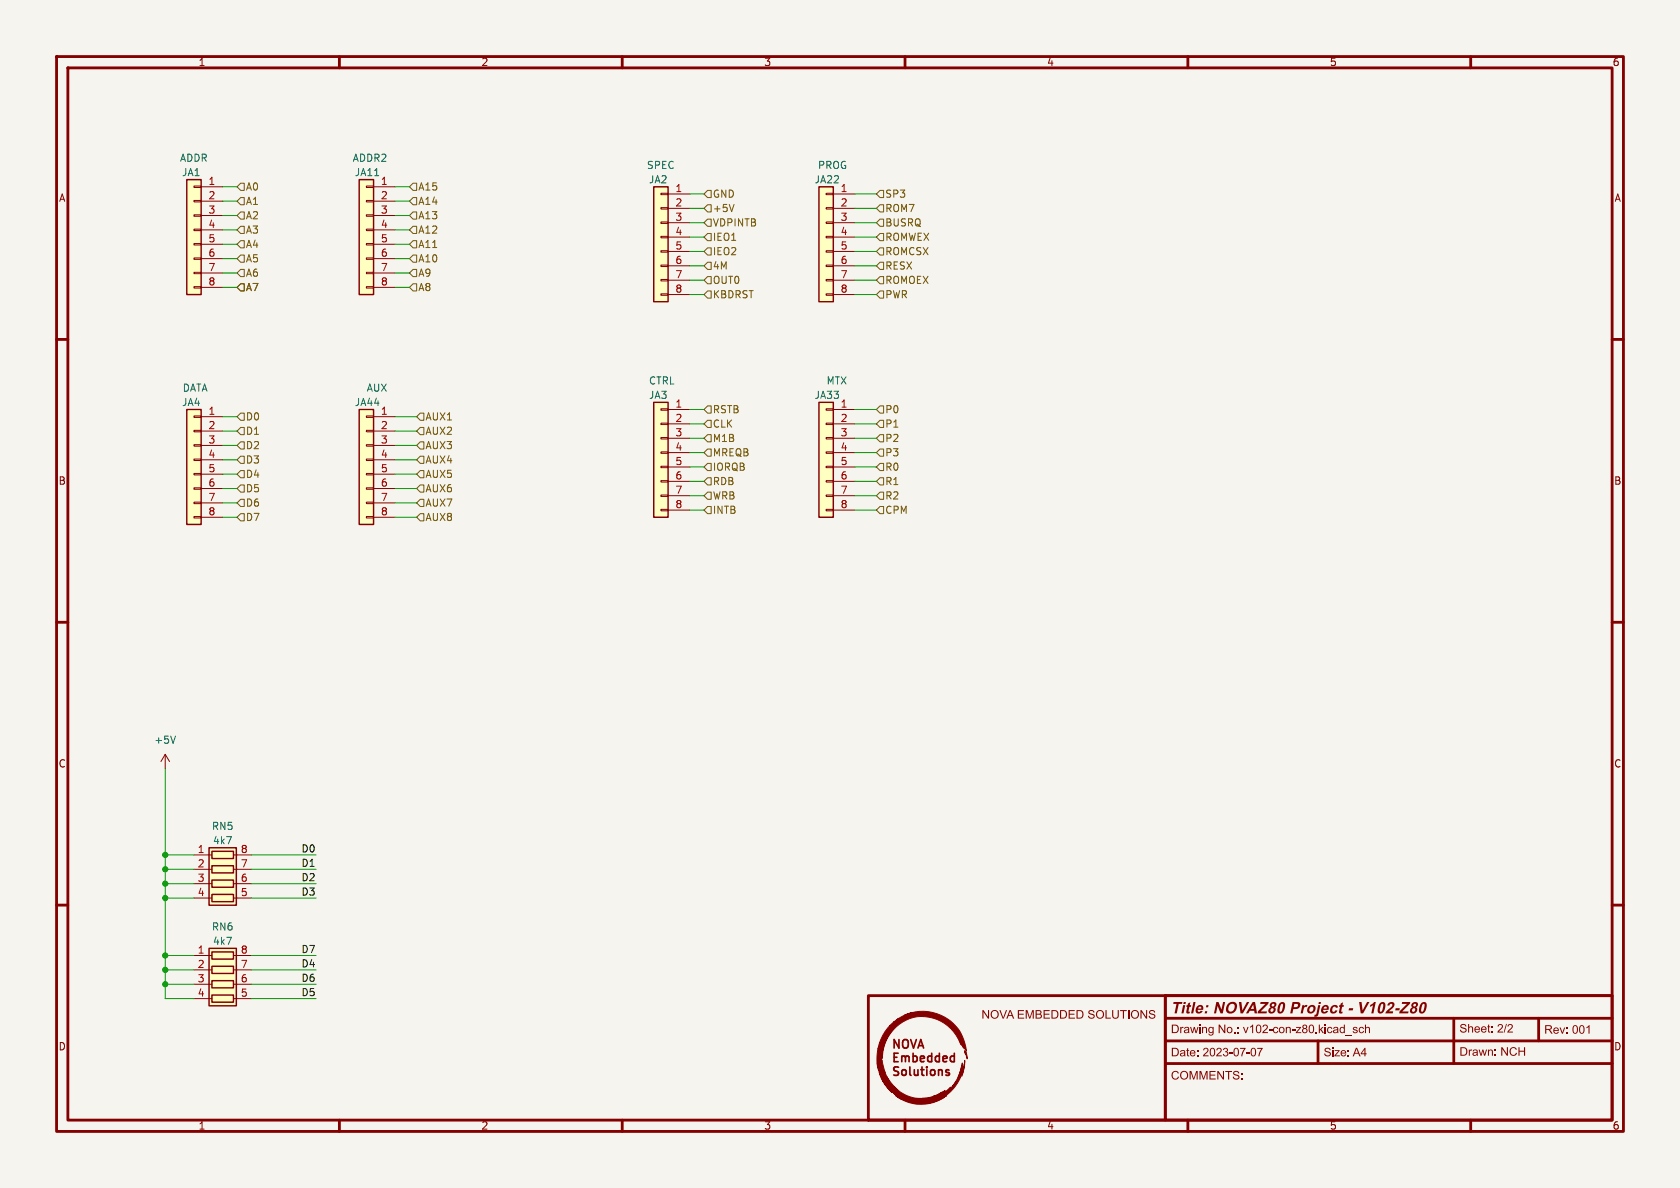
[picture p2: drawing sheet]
<svg xmlns="http://www.w3.org/2000/svg" width="297mm" height="210mm" viewBox="0 0 297 210" stroke-linecap="round" stroke-linejoin="round" font-family="sans-serif">
<path d="M0 0h297v210h-297z" fill="#f5f4ef" stroke="#f5f4ef" stroke-width=".18"/>
<g fill="none" stroke="#840000" stroke-width=".5">
<path d="M10 10h277v190h-277zM12 12h273v186h-273zM60 10v2M110 10v2M160 10v2M210 10v2M260 10v2M10 60h2M285 60h2M10 110h2M285 110h2M10 160h2"/>
<path d="M206 176h79v22h-79zM285 160h2M60 198v2M110 198v2M160 198v2M210 198v2M260 198v2"/>
</g>
<path d="M285.7 184.3a.66 .66 0 0 1 .7 .6 .66 .66 0 0 1-.7 .7z" fill="none" stroke="#840000" stroke-width=".18"/>
<g fill="#840000">
<path d="M207.2 185.2h.5a.75 .75 0 0 1 .7 .8 .75 .75 0 0 1-.7 .7h-.5v-.1h.5a.58 .58 0 0 0 .5-.6 .58 .58 0 0 0-.5-.6h-.3v1.2h-.2z"/>
<path d="M208.7 185.7h.2a.47 .47 0 0 1 .5 0 .47 .47 0 0 1 .1 .6l.1 .4h-.2v-.1l-.5 .1-.3-.1v-.2l.3 .2h.3l.2-.4-.8 .2a.57 .57 0 0 1 .8-.4 .28 .28 0 0 0-.3-.2 .28 .28 0 0 0-.3 .2h-.2z"/>
<path d="M209.9 185.4l.1-.1v.3h.2v.2h-.2v.6l.3 .3-.4-.1v-.8h-.2z"/>
<path d="M210.5 185.8a.51 .51 0 0 1 .6-.1 .51 .51 0 0 1 .2 .5h-.8a.32 .32 0 0 0 .3 .4 .32 .32 0 0 0 .4-.2h.1a.52 .52 0 0 1-.6 .3 .52 .52 0 0 1-.3-.6h.8l-.2-.3a.31 .31 0 0 0-.5 .3h-.1z"/>
<path d="M211.6 185.6h.2v.3h-.2z"/>
<path d="M211.6 186.5h.2v.2h-.2z"/>
<path d="M212.8 185.3a.48 .48 0 0 1 .8 .1 .48 .48 0 0 1-.2 .7l-.5 .5h.8v.1h-1l.2-.4a.77 .77 0 0 0 .5-.8 .3 .3 0 0 0-.3-.1 .3 .3 0 0 0-.2 .3h-.2z"/>
<path d="M214.1 185.3l.2-.1a.83 .83 0 0 1 .6 .8 .83 .83 0 0 1-.6 .8 .6 .6 0 0 1-.4-.8h.1a.37 .37 0 0 0 .1 .4 .37 .37 0 0 0 .4 .1l.1-.2a.78 .78 0 0 0-.2-.9 .4 .4 0 0 0-.4 .6h-.1v-.2z"/>
<path d="M215.2 185.3a.48 .48 0 0 1 .7 .1 .48 .48 0 0 1-.2 .7l-.4 .5h.7v.1h-1l.2-.4a.77 .77 0 0 0 .6-.8 .3 .3 0 0 0-.4-.1 .3 .3 0 0 0-.2 .3h-.2z"/>
<path d="M216.4 185.3a.4 .4 0 0 1 .6 0 .4 .4 0 0 1-.1 .6 .47 .47 0 0 1 0 .8 .47 .47 0 0 1-.7-.4h.2a.3 .3 0 0 0 .3 .3 .3 .3 0 0 0 .3-.4 .3 .3 0 0 0-.4-.2v-.1a.26 .26 0 0 0 .3-.3 .26 .26 0 0 0-.2-.3 .26 .26 0 0 0-.3 .3h-.2z"/>
<path d="M217.3 186.1h.6v.2h-.6z"/>
<path d="M218.3 185.3l.2-.1a.83 .83 0 0 1 .5 .8 .83 .83 0 0 1-.5 .8 .6 .6 0 0 1-.4-.8h.1a.37 .37 0 0 0 .1 .4 .37 .37 0 0 0 .4 .1l.1-.2a.78 .78 0 0 0-.2-.9 .4 .4 0 0 0-.4 .6h-.1v-.2z"/>
<path d="M219.2 185.2h1l-.4 .9-.2 .6h-.2l.1-.4 .5-.9h-.8z"/>
<path d="M220.4 186.1h.5v.2h-.5z"/>
<path d="M221.3 185.3l.3-.1a.83 .83 0 0 1 .5 .8 .83 .83 0 0 1-.5 .8 .6 .6 0 0 1-.5-.8h.2a.37 .37 0 0 0 0 .4 .37 .37 0 0 0 .4 .1l.1-.2a.78 .78 0 0 0-.2-.9 .4 .4 0 0 0-.3 .6h-.2v-.2z"/>
<path d="M222.3 185.2h.9l-.4 .9-.1 .6h-.2v-.4l.5-.9h-.7z"/>
<path d="M234.3 185.3l.3-.1 .4 .1 .2 .3-.1 .1a.32 .32 0 0 0-.4-.4 .32 .32 0 0 0-.3 .5h.1a.57 .57 0 0 1 .8 .7 .64 .64 0 0 1-.7 .2 .64 .64 0 0 1-.5-.5h.2a.39 .39 0 0 0 .4 .4 .39 .39 0 0 0 .4-.4l-.3-.1a.49 .49 0 0 1-.5-.2 .49 .49 0 0 1 0-.6z"/>
<path d="M235.5 185.2h.2v.2h-.2z"/>
<path d="M235.5 185.6h.2v1.1h-.2z"/>
<path d="M235.9 185.6h.9l-.7 1h.8v.1h-1l.7-.9h-.7z"/>
<path d="M237.1 185.8a.51 .51 0 0 1 .6-.1 .51 .51 0 0 1 .3 .5h-.8a.32 .32 0 0 0 .2 .4 .32 .32 0 0 0 .4-.2h.2a.52 .52 0 0 1-.7 .3 .52 .52 0 0 1-.3-.6h.8l-.2-.3a.31 .31 0 0 0-.4 .3h-.2z"/>
<path d="M238.3 185.6h.2v.3h-.2z"/>
<path d="M238.3 186.5h.2v.2h-.2z"/>
<path d="M239.7 185.2h.2l.6 1.5h-.2l-.2-.4h-.6l-.2 .4h-.2l.3-.6h.7l-.3-.7-.2 .7h-.2z"/>
<path d="M241.2 185.2h.2v1h.2v.2h-.2v.3h-.2v-.3h-.6v-.2h.6v-.7l-.5 .7h-.1z"/>
</g>
<g fill="none" stroke="#840000" stroke-width=".3">
<path d="M158.1 186.9h.5M158.8 186.2h-.7v1.5h.7M158.9 188.7l-.6-.1-.2 .1v.5l.6 .3 .2 .3-.3 .3-.6-.1M158.9 183.8v1.5l-.8-1.5v1.5M159.4 186.7v1M159.4 186.8l.5-.1 .2 .2M159.6 189.2l.3-.1 .3 .3v.4l-.3 .3-.3-.1-.2-.2v-.4zM159.6 184a.5 .5 0 0 1 .6-.2 .5 .5 0 0 1 .4 .5v.5a.5 .5 0 0 1-.5 .5 .5 .5 0 0 1-.5-.5zM160.1 186.9l.2-.2 .3 .1 .1 .9M160.1 186.9v.8M160.9 188.6v1.3l.2 .2M161 183.8l.5 1.5 .5-1.5"/>
<path d="M161.4 186.8l.5-.1 .2 .3v.4l-.1 .2h-.6M161.4 186.2v1.5M161.6 189.1l.1 .9 .4 .1 .2-.1M162.3 185.3l.5-1.5 .5 1.5M162.3 189.1v1M162.4 184.8h.7M162.7 187.2l.7-.2v-.2l-.5-.1-.2 .2 .1 .7h.6M162.8 189.1h.6M163 188.6v1.3l.4 .2M163.9 188.6v.1M163.9 189.1v1M164.6 189.2l.4-.1 .3 .3v.4l-.3 .3-.4-.1-.1-.2v-.4z"/>
<path d="M164.7 186.8l-.4-.1-.3 .3v.4l.1 .2h.6M164.7 186.2v1.5M165.9 189.2l.2-.1 .4 .1 .1 .9M165.9 189.1v1M166.1 186.8l-.5-.1-.2 .3v.4l.1 .2h.6M166.1 186.2v1.5M166.7 187.2l.7-.2v-.2l-.5-.1-.2 .2 .1 .7h.6M167.8 189.2l-.4-.1-.2 .2 .1 .2 .5 .2v.3h-.6M168.7 186.8l-.4-.1-.3 .3v.4l.1 .2h.6M168.7 186.2v1.5"/>
</g>
<path d="M153.5 176h52.5v22h-52.5zM206 188h79M206 180h79M206 184h79M233 184v4M257 180v8M272 180v4" fill="none" stroke="#840000" stroke-width=".5"/>
<g fill="#840000">
<path d="M258.2 185.1h.5a.75 .75 0 0 1 .7 .8 .75 .75 0 0 1-.7 .7h-.5v-.1h.5a.58 .58 0 0 0 .5-.6 .58 .58 0 0 0-.5-.6h-.3v1.2h-.2z"/>
<path d="M259.7 185.5h.1v.2l.2-.2h.2v.2a.24 .24 0 0 0-.3 .1 .24 .24 0 0 0-.1 .3v.5h-.1z"/>
<path d="M260.5 185.6h.1a.47 .47 0 0 1 .6 0 .47 .47 0 0 1 0 .6l.1 .4h-.2v-.1l-.5 .1-.3-.1v-.2l.3 .2h.3l.2-.4-.8 .2a.57 .57 0 0 1 .8-.4 .28 .28 0 0 0-.3-.2 .28 .28 0 0 0-.3 .2h-.2z"/>
<path d="M261.4 185.5h.2l.2 .9 .3-.9h.1l.3 .9 .2-.9h.2l-.3 1.1h-.2l-.3-.8-.2 .8h-.2z"/>
<path d="M263 185.5h.2v.2l.2-.2a.37 .37 0 0 1 .4 .1 .37 .37 0 0 1 .1 .4v.6h-.2v-.6a.27 .27 0 0 0-.3-.3 .27 .27 0 0 0-.2 .3v.6h-.2z"/>
<path d="M264.3 185.5h.2v.2h-.2z"/>
<path d="M264.3 186.4h.2v.2h-.2z"/>
<path d="M265.4 185.1h.2l.8 1.2v-1.2h.2v1.5h-.2l-.8-1.2v1.2h-.2z"/>
<path d="M267.1 185.3l.1-.1a.64 .64 0 0 1 1 .3l-.2 .1a.51 .51 0 0 0-.8-.2 .51 .51 0 0 0-.1 .7 .46 .46 0 0 0 .4 .4 .46 .46 0 0 0 .5-.4l.2 .1a.72 .72 0 0 1-1 .3 .72 .72 0 0 1-.2-1z"/>
<path d="M268.4 185.1h.2v.6h.8v-.6h.2v1.5h-.2v-.7h-.8v.7h-.2z"/>
</g>
<g fill="#840000" stroke="#840000" stroke-width=".18">
<path d="M157.5 181.1l.5-.4h.3h-.3l.6-.5h.4h-.4l.1-.1h.4h-.4a2.35 2.35 0 0 1 1.6-.6h-.4l.8-.2-.6 .1 .2-.1h.5h-.5h.1h.6h-.6l.1-.1h.6h-.6h.1h.6h-.6l.2-.1h.6h-.6h.1h.7h-.6h.8h-.8l.1-.1h.9h-.9h.2h1h-1l.5-.1a7.6 7.6 0 0 1 9 6.9l-.3-.8v.4l-.2-.5v.3l-.2-.3h.2h-.2l-.4-.9 .2 .7a7.1 7.1 0 0 0-6.7-5 7.1 7.1 0 0 0-6.8 4.8l-.5 2.6a8.3 8.3 0 0 1 2.1-5.5 8.2 8.2 0 0 0-2.1 5.9l.6 2.2 .6 1.2-.4-.7a6.9 6.9 0 0 0 6.4 4h2.4h-2.4l2.2-.4h-.3h.4l-.2-.1 1.3-.6-1 .6 .3-.1 1.3-.8-.2 .2-1.9 1.2 .7-.1 .1-.1-.7 .1 .9-.1h-.4l.1-.1h.4h-.4h.1h.4h-.4l1.1-.7 1.2-1-1.8 1.6 .9-.6 1.2-1.2h.3h-.3l.3-.1h-.2l.2-.4h.3h-.3h.3h-.2l.1-.3h.3h-.3l.5-.8h.3h-.3l.1-.2h.2h-.2v-.1h.3h-.3l.1-.1h.3h-.3v-.2h.2l-.2-.1h.3h-.3l.1-.1h.3h-.3l.3-.1 .1-.3v-.2l-.1 .5h-.3h.2l-.2-.1 .1-.1h.2h-.2v-.2h.2h-.2l.1-.2 .2 .1-.2-.1v-.2l.3 .1-.1-.1h-.2l.1-.2 .2 .1-.1-.2-.1 .1 .1-.6 .2 .6a7.3 7.3 0 0 1-9.2 6.3h1.8l-1.9-.1h2.7h-2.9h3.2h-3.2l-.7-.2 .4-.1-.4 .1-.1-.1h.4h-.4h-.1h.4h-.4l-.1-.1h.4h-.4h-.1h.4h-.4l-.6-.3-.7-.5 .5 .2-.3-.2-.5-.2h.2l.2 .2-.5-.2 .6 .4a7.8 7.8 0 0 0 8.4 .2 7.4 7.4 0 0 1-6.3 1l-1.2-.5-1-.6-.8-.8h.2h-.2l-.9-.9 .9 1-.1-.1-1.1-1.2 .4 .2-.5-.4h.6a7.4 7.4 0 0 0 6.4 3h-.2h1l-3.1-.3h2l-2.3-.1h3h-3.1h2.9h-3.1l-1.3-.7-1.2-1h.5l.1 .2-.1-.2h-.5l-.2-.1h.5l-.6-.1h.5h-.5l-.2-.2h.5l.1 .1-.1-.1a1.03 1.03 0 0 1-.9-.4l-.7-.1-.1-.2 .7 .1-.7-.1-.2-.2h.2l-.2-.1h.2l-.3-.1h.2h-.2h1.1h-1.1v-.1h.2l-.3-.1-.1-.1h.2l-.2-.1 .3 .1-.1-.1h-.2l-.3-1.1 .4 1.1-.3-1.1 .8-.1-.8 .1-.1-.2h.9h-.9v-.1h.8h-.8l-.4-1.4v.8a8.9 8.9 0 0 1 .1-3.3h.4h-.4l.1-.1h.3h-.3v-.2h.3l.2-.3v-.2l-.2 .5h-.3l.2-.6h.3a10.6 10.6 0 0 1 1.8-3 8.2 8.2 0 0 0-1.8 3h-.3a7.9 7.9 0 0 1 1.8-3.1h.3l.4-.4-.4 .4h-.3z"/>
<path d="M167.1 193.8l.3-.1z"/>
<path d="M166.6 193v.1z"/>
<path d="M157.3 192.6l.3 .4z"/>
<path d="M157 192.3l.3 .3z"/>
<path d="M170.5 187.5v1.1l-.4 1.5z"/>
<path d="M155.2 188.5l.2 .9-.2-.7v.1z"/>
<path d="M170.6 185.8l.1 .3 .1-.2 .2 1.3-.1-.3a.34 .34 0 0 0-.2-.5z"/>
</g>
<g fill="#840000">
<path d="M173.7 178.6h.2l.8 1.1v-1.1h.2v1.5h-.2l-.8-1.2v1.2h-.2z"/>
<path d="M175.3 178.7a.74 .74 0 0 1 1.2 .1 .74 .74 0 0 1-.3 1.1 .74 .74 0 0 1-1.1-.4v-.2h.2a.55 .55 0 0 0 .8 .6 .55 .55 0 0 0 .2-.9 .52 .52 0 0 0-.6-.3 .52 .52 0 0 0-.4 .6h-.2z"/>
<path d="M176.7 178.6h.2l.5 1.3 .4-1.3h.2l-.5 1.5h-.2z"/>
<path d="M178.5 178.6h.2l.6 1.5h-.2l-.2-.5h-.6l-.2 .5h-.2l.2-.7h.7l-.2-.7-.3 .7h-.2z"/>
<path d="M179.9 178.6h1.1v.1h-.9v.5h.9v.2h-.9v.5h1v.2h-1.2z"/>
<path d="M181.3 178.6h.3l.5 1.3 .4-1.3h.3v1.5h-.2v-1.3l-.5 1.3h-.1l-.5-1.3v1.3h-.2z"/>
<path d="M183.1 178.6h.8l.2 .4a.25 .25 0 0 0-.1 .3 .25 .25 0 0 0 .2 .2 .45 .45 0 0 1-.1 .4 .45 .45 0 0 1-.5 .2h-.5v-.2h.5a.28 .28 0 0 0 .4-.3 .28 .28 0 0 0-.4-.2h-.3v.5h-.2v-.7h.5a.24 .24 0 0 0 .3-.2 .24 .24 0 0 0-.2-.3h-.4v.5h-.2z"/>
<path d="M184.5 178.6h1.1v.1h-.9v.5h.8v.2h-.8v.5h.9v.2h-1.1z"/>
<path d="M185.9 178.6h.5a.75 .75 0 0 1 .7 .7 .75 .75 0 0 1-.7 .8h-.5v-.2h.5a.58 .58 0 0 0 .5-.6 .58 .58 0 0 0-.5-.6h-.3v1.2h-.2z"/>
<path d="M187.4 178.6h.5a.75 .75 0 0 1 .7 .7 .75 .75 0 0 1-.7 .8h-.5v-.2h.5a.58 .58 0 0 0 .5-.6 .58 .58 0 0 0-.5-.6h-.3v1.2h-.2z"/>
<path d="M188.9 178.6h1.1v.1h-.9v.5h.8v.2h-.8v.5h.9v.2h-1.1z"/>
<path d="M190.3 178.6h.5a.75 .75 0 0 1 .8 .7 .75 .75 0 0 1-.7 .8h-.6v-.2h.5a.58 .58 0 0 0 .5-.6 .58 .58 0 0 0-.5-.6h-.3v1.2h-.2z"/>
<path d="M192.5 178.7l.3-.2 .4 .1 .3 .3-.2 .1a.32 .32 0 0 0-.4-.4 .32 .32 0 0 0-.2 .5h.1a.57 .57 0 0 1 .7 .7 .64 .64 0 0 1-.6 .3 .64 .64 0 0 1-.6-.5h.2a.39 .39 0 0 0 .4 .3 .39 .39 0 0 0 .4-.4l-.2-.1a.49 .49 0 0 1-.6-.1 .49 .49 0 0 1 0-.6z"/>
<path d="M193.9 178.7a.74 .74 0 0 1 1.2 .1 .74 .74 0 0 1-.3 1.1 .74 .74 0 0 1-1-.4l-.1-.2h.3a.55 .55 0 0 0 .7 .6 .55 .55 0 0 0 .2-.9 .52 .52 0 0 0-.6-.3 .52 .52 0 0 0-.3 .6h-.3z"/>
<path d="M195.4 178.6h.2v1.3h.8v.2h-1z"/>
<path d="M196.6 178.6h.2v.8a.4 .4 0 0 0 .4 .5 .4 .4 0 0 0 .4-.5v-.8h.2v.8a.59 .59 0 0 1-.6 .7 .59 .59 0 0 1-.6-.7z"/>
<path d="M198 178.6h1.2v.1h-.5v1.4h-.2v-1.4h-.5z"/>
<path d="M199.4 178.6h.2v1.5h-.2z"/>
<path d="M200.1 178.7a.74 .74 0 0 1 1.2 .1 .74 .74 0 0 1-.3 1.1 .74 .74 0 0 1-1.1-.4v-.2h.2a.55 .55 0 0 0 .8 .6 .55 .55 0 0 0 .2-.9 .52 .52 0 0 0-.6-.3 .52 .52 0 0 0-.4 .6h-.2z"/>
<path d="M201.6 178.6h.2l.8 1.1v-1.1h.2v1.5h-.2l-.8-1.2v1.2h-.2z"/>
<path d="M203.2 178.7l.4-.2 .3 .1 .3 .3-.2 .1a.32 .32 0 0 0-.3-.4 .32 .32 0 0 0-.3 .5h.1a.57 .57 0 0 1 .7 .7 .64 .64 0 0 1-.6 .3 .64 .64 0 0 1-.5-.5h.2a.39 .39 0 0 0 .4 .3 .39 .39 0 0 0 .3-.4l-.2-.1a.49 .49 0 0 1-.5-.1 .49 .49 0 0 1-.1-.6z"/>
</g>
<path d="M206 176h79" fill="none" stroke="#840000" stroke-width=".5"/>
<path d="M115.6 33h2.5v20.3h-2.5z" fill="#ffffc2"/>
<path d="M115.6 33h2.5v20.3h-2.5z" fill="none" stroke="#840000" stroke-width=".25"/>
<g fill="none" stroke="#840000" stroke-width=".18">
<path d="M116.8 34.2h1.3v.2h-1.3zM116.8 36.7h1.3v.3h-1.3zM116.8 39.2h1.3v.3h-1.3zM118.1 34.3h3.8M118.1 36.8h3.8M118.1 39.4h3.8M116.8 41.8h1.3v.2h-1.3zM116.8 44.3h1.3v.3h-1.3zM116.8 46.9h1.3v.2h-1.3zM116.8 49.4h1.3v.3h-1.3zM116.8 51.9h1.3v.3h-1.3zM118.1 41.9h3.8"/>
<path d="M118.1 44.5h3.8M118.1 47h3.8M118.1 49.5h3.8M118.1 52.1h3.8"/>
</g>
<path d="M144.8 33h2.5v20.3h-2.5z" fill="#ffffc2"/>
<path d="M144.8 33h2.5v20.3h-2.5z" fill="none" stroke="#840000" stroke-width=".25"/>
<g fill="none" stroke="#840000" stroke-width=".18">
<path d="M146 34.2h1.3v.2h-1.3zM146 36.7h1.3v.3h-1.3zM146 39.2h1.3v.3h-1.3zM147.3 34.3h3.8M147.3 36.8h3.8M147.3 39.4h3.8M146 41.8h1.3v.2h-1.3zM146 44.3h1.3v.3h-1.3zM146 46.9h1.3v.2h-1.3zM146 49.4h1.3v.3h-1.3zM146 51.9h1.3v.3h-1.3zM147.3 41.9h3.8"/>
<path d="M147.3 44.5h3.8M147.3 47h3.8M147.3 49.5h3.8M147.3 52.1h3.8"/>
</g>
<path d="M37 149.9h4.8v10.1h-4.8z" fill="#ffffc2"/>
<path d="M37 149.9h4.8v10.1h-4.8zM37.5 150.5h3.8v1.3h-3.8zM37.5 153h3.8v1.3h-3.8zM37.5 155.6h3.8v1.2h-3.8zM37.5 158.1h3.8v1.3h-3.8z" fill="none" stroke="#840000" stroke-width=".25"/>
<path d="M34.3 151.1h3.2M34.3 153.7h3.2M34.3 156.2h3.2M34.3 158.8h3.2M41.3 151.1h3.1M41.3 153.7h3.1M41.3 156.2h3.1M41.3 158.8h3.1" fill="none" stroke="#840000" stroke-width=".18"/>
<path d="M63.5 72.4h2.5v20.3h-2.5z" fill="#ffffc2"/>
<path d="M63.5 72.4h2.5v20.3h-2.5z" fill="none" stroke="#840000" stroke-width=".25"/>
<g fill="none" stroke="#840000" stroke-width=".18">
<path d="M64.8 73.5h1.2v.3h-1.2zM64.8 76.1h1.2v.2h-1.2zM64.8 78.6h1.2v.3h-1.2zM66 73.7h3.8M66 76.2h3.8M66 78.7h3.8M64.8 81.2h1.2v.2h-1.2zM64.8 83.7h1.2v.2h-1.2zM64.8 86.2h1.2v.3h-1.2zM64.8 88.8h1.2v.2h-1.2zM64.8 91.3h1.2v.3h-1.2zM66 81.3h3.8"/>
<path d="M66 83.8h3.8M66 86.4h3.8M66 88.9h3.8M66 91.4h3.8"/>
</g>
<path d="M37 167.6h4.8v10.2h-4.8z" fill="#ffffc2"/>
<path d="M37 167.6h4.8v10.2h-4.8zM37.5 168.3h3.8v1.2h-3.8zM37.5 170.8h3.8v1.3h-3.8zM37.5 173.4h3.8v1.2h-3.8zM37.5 175.9h3.8v1.3h-3.8z" fill="none" stroke="#840000" stroke-width=".25"/>
<path d="M34.3 168.9h3.2M34.3 171.5h3.2M34.3 174h3.2M34.3 176.5h3.2M41.3 168.9h3.1M41.3 171.5h3.1M41.3 174h3.1M41.3 176.5h3.1" fill="none" stroke="#840000" stroke-width=".18"/>
<path d="M115.6 71.1h2.5v20.3h-2.5z" fill="#ffffc2"/>
<path d="M115.6 71.1h2.5v20.3h-2.5z" fill="none" stroke="#840000" stroke-width=".25"/>
<g fill="none" stroke="#840000" stroke-width=".18">
<path d="M116.8 72.3h1.3v.2h-1.3zM116.8 74.8h1.3v.3h-1.3zM116.8 77.3h1.3v.3h-1.3zM116.8 79.9h1.3v.2h-1.3zM118.1 72.4h3.8M118.1 74.9h3.8M118.1 77.5h3.8M116.8 82.4h1.3v.3h-1.3zM116.8 85h1.3v.2h-1.3zM116.8 87.5h1.3v.3h-1.3zM116.8 90h1.3v.3h-1.3zM118.1 80h3.8"/>
<path d="M118.1 82.6h3.8M118.1 85.1h3.8M118.1 87.6h3.8M118.1 90.2h3.8"/>
</g>
<path d="M33 72.4h2.6v20.3h-2.6z" fill="#ffffc2"/>
<path d="M33 72.4h2.6v20.3h-2.6z" fill="none" stroke="#840000" stroke-width=".25"/>
<g fill="none" stroke="#840000" stroke-width=".18">
<path d="M34.3 73.5h1.3v.3h-1.3zM34.3 76.1h1.3v.2h-1.3zM34.3 78.6h1.3v.3h-1.3zM35.6 73.7h3.8M35.6 76.2h3.8M35.6 78.7h3.8M34.3 81.2h1.3v.2h-1.3zM34.3 83.7h1.3v.2h-1.3zM34.3 86.2h1.3v.3h-1.3zM34.3 88.8h1.3v.2h-1.3zM34.3 91.3h1.3v.3h-1.3zM35.6 81.3h3.8"/>
<path d="M35.6 83.8h3.8M35.6 86.4h3.8M35.6 88.9h3.8M35.6 91.4h3.8"/>
</g>
<path d="M144.8 71.1h2.5v20.3h-2.5z" fill="#ffffc2"/>
<path d="M144.8 71.1h2.5v20.3h-2.5z" fill="none" stroke="#840000" stroke-width=".25"/>
<g fill="none" stroke="#840000" stroke-width=".18">
<path d="M146 72.3h1.3v.2h-1.3zM146 74.8h1.3v.3h-1.3zM146 77.3h1.3v.3h-1.3zM146 79.9h1.3v.2h-1.3zM147.3 72.4h3.8M147.3 74.9h3.8M147.3 77.5h3.8M146 82.4h1.3v.3h-1.3zM146 85h1.3v.2h-1.3zM146 87.5h1.3v.3h-1.3zM146 90h1.3v.3h-1.3zM147.3 80h3.8"/>
<path d="M147.3 82.6h3.8M147.3 85.1h3.8M147.3 87.6h3.8M147.3 90.2h3.8M29.2 133.4l-.8 1.2M29.2 133.4l.8 1.2M29.2 133.4v2.5"/>
</g>
<path d="M31 130.1l-.4 1.3" fill="none" stroke="#006464" stroke-width=".18"/>
<path d="M33 31.8h2.6v20.3h-2.6z" fill="#ffffc2"/>
<path d="M33 31.8h2.6v20.3h-2.6z" fill="none" stroke="#840000" stroke-width=".25"/>
<g fill="none" stroke="#840000" stroke-width=".18">
<path d="M34.3 32.9h1.3v.2h-1.3zM34.3 35.4h1.3v.3h-1.3zM34.3 38h1.3v.2h-1.3zM35.6 33h3.8M35.6 35.6h3.8M35.6 38.1h3.8M34.3 40.5h1.3v.3h-1.3zM34.3 43.1h1.3v.2h-1.3zM34.3 45.6h1.3v.2h-1.3zM34.3 48.1h1.3v.3h-1.3zM34.3 50.7h1.3v.2h-1.3zM35.6 40.6h3.8"/>
<path d="M35.6 43.2h3.8M35.6 45.7h3.8M35.6 48.3h3.8M35.6 50.8h3.8"/>
</g>
<path d="M63.5 31.8h2.5v20.3h-2.5z" fill="#ffffc2"/>
<path d="M63.5 31.8h2.5v20.3h-2.5z" fill="none" stroke="#840000" stroke-width=".25"/>
<g fill="none" stroke="#840000" stroke-width=".18">
<path d="M64.8 32.9h1.2v.2h-1.2zM64.8 35.4h1.2v.3h-1.2zM64.8 38h1.2v.2h-1.2zM66 33h3.8M66 35.6h3.8M66 38.1h3.8M64.8 40.5h1.2v.3h-1.2zM64.8 43.1h1.2v.2h-1.2zM64.8 45.6h1.2v.2h-1.2zM64.8 48.1h1.2v.3h-1.2zM64.8 50.7h1.2v.2h-1.2zM66 40.6h3.8"/>
<path d="M66 43.2h3.8M66 45.7h3.8M66 48.3h3.8M66 50.8h3.8"/>
</g>
<path d="M66.2 31.1h.8" fill="none" stroke="#006464" stroke-width=".18"/>
<g fill="none" stroke="#725600" stroke-width=".18">
<path d="M41.9 38.1l.6-.6h.7v1.2h-.7zM41.9 35.6l.6-.7h.7v1.3h-.7zM41.9 33l.6-.6h.7v1.3h-.7zM73 32.4h.7v1.3h-.7l-.6-.7zM73 37.5h.7v1.2h-.7l-.6-.6zM73 34.9h.7v1.3h-.7l-.6-.6zM125.1 33.7h.6v1.2h-.6l-.6-.6zM125.1 38.7h.6v1.3h-.6l-.6-.6zM125.1 36.2h.6v1.3h-.6l-.6-.7zM129.8 36.1l-.5 1.3M154.9 39.4l.7-.7h.6v1.3h-.6zM154.9 36.8l.7-.6h.6v1.3h-.6z"/>
<path d="M155.6 33.7h.6v1.2h-.6l-.7-.6zM41.9 50.8l.6-.6h.7v1.2h-.7zM41.9 45.7l.6-.6h.7v1.3h-.7zM41.9 48.3l.6-.7h.7v1.3h-.7zM41.9 40.6l.6-.6h.7v1.3h-.7zM42.5 42.5h.7v1.3h-.7l-.6-.6zM73 50.2h.7v1.2h-.7l-.6-.6zM73 47.6h.7v1.3h-.7l-.6-.6zM73 45.1h.7v1.3h-.7l-.6-.7zM73 42.5h.7v1.3h-.7l-.6-.6zM73 40h.7v1.3h-.7l-.6-.7zM125.1 41.3h.6v1.2h-.6l-.6-.6z"/>
<path d="M125.1 43.8h.6v1.3h-.6l-.6-.6zM125.1 46.4h.6v1.2h-.6l-.6-.6zM125.1 48.9h.6v1.3h-.6l-.6-.7zM125.1 51.4h.6v1.3h-.6l-.6-.6zM154.9 41.9l.7-.6h.6v1.2h-.6zM154.9 47l.7-.6h.6v1.2h-.6zM154.9 44.5l.7-.7h.6v1.3h-.6zM154.9 49.5l.7-.6h.6v1.3h-.6zM155.6 51.4h.6v1.3h-.6l-.7-.6zM41.9 76.2l.6-.6h.7v1.2h-.7zM41.9 78.7l.6-.6h.7v1.3h-.7zM41.9 73.7l.6-.7h.7v1.3h-.7z"/>
<path d="M74.3 78.1h.6v1.3h-.6l-.6-.7zM74.3 75.6h.6v1.2h-.6l-.6-.6zM74.3 73h.6v1.3h-.6l-.6-.6zM125.1 74.3h.6v1.3h-.6l-.6-.7zM125.1 76.8h.6v1.3h-.6l-.6-.6zM125.1 71.8h.6v1.2h-.6l-.6-.6zM125.1 79.4h.6v1.2h-.6l-.6-.6zM154.9 77.5l.7-.7h.6v1.3h-.6zM155.6 71.8h.6v1.2h-.6l-.7-.6zM155.6 74.3h.6v1.3h-.6l-.7-.7zM41.9 81.3l.6-.7h.7v1.3h-.7zM42.5 83.2h.7v1.3h-.7l-.6-.7z"/>
<path d="M42.5 90.8h.7v1.3h-.7l-.6-.7zM42.5 85.7h.7v1.3h-.7l-.6-.6zM42.5 88.3h.7v1.2h-.7l-.6-.6zM74.3 85.7h.6v1.3h-.6l-.6-.6zM74.3 90.8h.6v1.3h-.6l-.6-.7zM74.3 88.3h.6v1.2h-.6l-.6-.6zM74.3 83.2h.6v1.3h-.6l-.6-.7zM74.3 80.6h.6v1.3h-.6l-.6-.6zM125.1 89.5h.6v1.3h-.6l-.6-.6zM125.1 87h.6v1.3h-.6l-.6-.7zM125.1 84.5h.6v1.2h-.6l-.6-.6zM125.1 81.9h.6v1.3h-.6l-.6-.6z"/>
<path d="M154.9 80l.7-.6h.6v1.2h-.6zM154.9 82.6l.7-.7h.6v1.3h-.6zM154.9 87.6l.7-.6h.6v1.3h-.6zM154.9 85.1l.7-.6h.6v1.2h-.6zM155.6 89.5h.6v1.3h-.6l-.7-.6z"/>
</g>
<g fill="none" stroke="#009600" stroke-width=".18">
<path d="M39.4 38.1h2.5M39.4 35.6h2.5M39.4 33h2.5M69.8 38.1h2.6M69.8 35.6h2.6M69.8 33h2.6M121.9 39.4h2.6M121.9 36.8h2.6M121.9 34.3h2.6M151.1 39.4h3.8M151.1 36.8h3.8M151.1 34.3h3.8"/>
<path d="M39.4 43.2h2.5M39.4 45.7h2.5M39.4 48.3h2.5M39.4 50.8h2.5M39.4 40.6h2.5M69.8 43.2h2.6M69.8 45.7h2.6M69.8 48.3h2.6M69.8 50.8h2.6M69.8 40.6h2.6M121.9 41.9h2.6M121.9 47h2.6"/>
<path d="M121.9 52.1h2.6M121.9 44.5h2.6M121.9 49.5h2.6M151.1 41.9h3.8M151.1 47h3.8M151.1 52.1h3.8M151.1 44.5h3.8M151.1 49.5h3.8M39.4 76.2h2.5M39.4 73.7h2.5M39.4 78.7h2.5M69.8 76.2h3.9"/>
<path d="M69.8 73.7h3.9M69.8 78.7h3.9M121.9 72.4h2.6M121.9 74.9h2.6M121.9 77.5h2.6M151.1 72.4h3.8M151.1 74.9h3.8M151.1 77.5h3.8M39.4 81.3h2.5M39.4 88.9h2.5M39.4 91.4h2.5M39.4 86.4h2.5"/>
<path d="M39.4 83.8h2.5M69.8 81.3h3.9M69.8 88.9h3.9M69.8 91.4h3.9M69.8 86.4h3.9M69.8 83.8h3.9M121.9 80h2.6M121.9 85.1h2.6M121.9 82.6h2.6M121.9 87.6h2.6M121.9 90.2h2.6M151.1 80h3.8"/>
<path d="M151.1 85.1h3.8M151.1 82.6h3.8M151.1 87.6h3.8M151.1 90.2h3.8M29.2 135.9v40.6h5.1M29.2 156.2h5.1M29.2 151.1h5.1M29.2 158.8h5.1M29.2 153.7h5.1M44.4 156.2h11.5M44.4 151.1h11.5M44.4 158.8h11.5"/>
<path d="M44.4 153.7h11.5M29.2 174h5.1M29.2 171.5h5.1M29.2 168.9h5.1M44.4 176.5h11.5M44.4 174h11.5M44.4 171.5h11.5M44.4 168.9h11.5"/>
</g>
<g fill="#009600" stroke="#009600" stroke-width=".18">
<circle cx="29.2" cy="174" r=".46"/>
<circle cx="29.2" cy="151.1" r=".46"/>
<circle cx="29.2" cy="153.7" r=".46"/>
<circle cx="29.2" cy="158.8" r=".46"/>
<circle cx="29.2" cy="168.9" r=".46"/>
<circle cx="29.2" cy="156.2" r=".46"/>
<circle cx="29.2" cy="171.5" r=".46"/>
</g>
<text font-size="2.8" fill="#840000" x="207" y="179.9">Title: NOVAZ80Project - V102-Z80</text>
<g font-size="2.1" fill="#840000">
<text x="207" y="183.2">Drawing No.: v102-con-z80.kicad_sch</text>
<text x="258" y="183.1">Sheet: 2/2</text>
<text x="273" y="183.3">Rev: 001</text>
<text x="207" y="191.4">COMMENTS:</text>
</g>
<g font-size="1.8" fill="#840000">
<text x="35" y="11.9">1</text>
<text x="85" y="11.9">2</text>
<text x="135" y="11.9">3</text>
<text x="185" y="11.9">4</text>
<text x="235" y="11.9">5</text>
<text x="285" y="11.9">6</text>
<text x="10.3" y="35.9">A</text>
<text x="285.3" y="35.9">A</text>
<text x="10.3" y="85.9">B</text>
<text x="285.3" y="85.9">B</text>
<text x="10.3" y="135.9">C</text>
<text x="285.3" y="135.9">C</text>
<text x="10.3" y="185.9">D</text>
<text x="35" y="199.9">1</text>
<text x="85" y="199.9">2</text>
<text x="135" y="199.9">3</text>
<text x="185" y="199.9">4</text>
<text x="235" y="199.9">5</text>
<text x="285" y="199.9">6</text>
</g>
<g font-size="1.8" fill="#006464">
<text x="31.7" y="28.8">ADDR</text>
<text x="62.3" y="28.8">ADDR2</text>
<text x="32.1" y="31.3">JA1</text>
<text x="62.6" y="31.3">JA11</text>
<text x="114.3" y="30.1">SPEC</text>
<text x="114.6" y="32.6">JA2</text>
<text x="143.9" y="32.6">JA22</text>
<text x="144.5" y="30.1">PROG</text>
<text x="32.1" y="72">JA4</text>
<text x="32.2" y="69.4">DATA</text>
<text x="62.6" y="72">JA44</text>
<text x="64.7" y="69.4">AUX</text>
<text x="114.6" y="70.7">JA3</text>
<text x="114.6" y="68.2">CTRL</text>
<text x="143.9" y="70.7">JA33</text>
<text x="146" y="68.2">MTX</text>
<text x="148.5" y="72.1">1</text>
<text x="27.2" y="131.7">+5V</text>
<text x="37.4" y="146.9">RN5</text>
<text x="37.5" y="149.5">4k7</text>
<text x="37.4" y="164.7">RN6</text>
<text x="37.5" y="167.2">4k7</text>
</g>
<g font-size="1.8" fill="#a90000">
<text x="36.8" y="32.8">1</text>
<text x="36.8" y="35.3">2</text>
<text x="67.2" y="32.8">1</text>
<text x="67.2" y="35.3">2</text>
<text x="119.3" y="34">1</text>
<text x="148.5" y="34">1</text>
<text x="36.8" y="37.8">3</text>
<text x="36.8" y="40.4">4</text>
<text x="67.2" y="37.8">3</text>
<text x="67.2" y="40.4">4</text>
<text x="119.3" y="36.6">2</text>
<text x="119.3" y="39.1">3</text>
<text x="119.3" y="41.7">4</text>
<text x="148.5" y="36.6">2</text>
<text x="148.5" y="39.1">3</text>
<text x="148.5" y="41.7">4</text>
<text x="36.8" y="42.9">5</text>
<text x="36.8" y="45.5">6</text>
<text x="67.2" y="42.9">5</text>
<text x="67.2" y="45.5">6</text>
<text x="119.3" y="44.2">5</text>
<text x="119.3" y="46.7">6</text>
<text x="148.5" y="44.2">5</text>
<text x="148.5" y="46.7">6</text>
<text x="36.8" y="48">7</text>
<text x="36.8" y="50.5">8</text>
<text x="67.2" y="48">7</text>
<text x="67.2" y="50.5">8</text>
<text x="119.3" y="49.3">7</text>
<text x="119.3" y="51.8">8</text>
<text x="148.5" y="49.3">7</text>
<text x="148.5" y="51.8">8</text>
<text x="36.8" y="73.4">1</text>
<text x="36.8" y="75.9">2</text>
<text x="67.2" y="73.4">1</text>
<text x="67.2" y="75.9">2</text>
<text x="119.3" y="72.1">1</text>
<text x="119.3" y="74.7">2</text>
<text x="119.3" y="77.2">3</text>
<text x="148.5" y="74.7">2</text>
<text x="148.5" y="77.2">3</text>
<text x="36.8" y="78.5">3</text>
<text x="36.8" y="81">4</text>
<text x="36.8" y="83.6">5</text>
<text x="67.2" y="78.5">3</text>
<text x="67.2" y="81">4</text>
<text x="67.2" y="83.6">5</text>
<text x="119.3" y="79.8">4</text>
<text x="119.3" y="82.3">5</text>
<text x="148.5" y="79.8">4</text>
<text x="148.5" y="82.3">5</text>
<text x="36.8" y="86.1">6</text>
<text x="36.8" y="88.6">7</text>
<text x="67.2" y="86.1">6</text>
<text x="67.2" y="88.6">7</text>
<text x="119.3" y="84.8">6</text>
<text x="119.3" y="87.4">7</text>
<text x="119.3" y="89.9">8</text>
<text x="148.5" y="84.8">6</text>
<text x="148.5" y="87.4">7</text>
<text x="148.5" y="89.9">8</text>
<text x="36.8" y="91.2">8</text>
<text x="67.2" y="91.2">8</text>
<text x="34.9" y="150.9">1</text>
<text x="34.9" y="153.4">2</text>
<text x="34.9" y="156">3</text>
<text x="42.5" y="150.9">8</text>
<text x="42.5" y="153.4">7</text>
<text x="42.5" y="156">6</text>
<text x="34.9" y="158.5">4</text>
<text x="42.5" y="158.5">5</text>
<text x="34.9" y="168.7">1</text>
<text x="34.9" y="171.2">2</text>
<text x="34.9" y="173.7">3</text>
<text x="42.5" y="168.7">8</text>
<text x="42.5" y="171.2">7</text>
<text x="42.5" y="173.7">6</text>
<text x="34.9" y="176.3">4</text>
<text x="42.5" y="176.3">5</text>
</g>
<g font-size="1.8" fill="#725600">
<text x="43.4" y="33.9">A0</text>
<text x="73.9" y="33.9">A15</text>
<text x="125.9" y="35.2">GND</text>
<text x="156.4" y="35.2">SP3</text>
<text x="43.4" y="39">A2</text>
<text x="43.4" y="36.4">A1</text>
<text x="43.4" y="41.5">A3</text>
<text x="73.9" y="39">A13</text>
<text x="73.9" y="36.4">A14</text>
<text x="73.9" y="41.5">A12</text>
<text x="125.9" y="40.2">VDPINTB</text>
<text x="125.9" y="37.7">+5V</text>
<text x="156.4" y="40.2">BUSRQ</text>
<text x="156.4" y="37.7">ROM7</text>
<text x="43.4" y="44">A4</text>
<text x="43.4" y="46.6">A5</text>
<text x="73.9" y="46.6">A10</text>
<text x="73.9" y="44">A11</text>
<text x="125.9" y="42.8">IEO1</text>
<text x="125.9" y="45.3">IEO2</text>
<text x="125.9" y="47.9">4M</text>
<text x="156.4" y="42.8">ROMWEX</text>
<text x="156.4" y="47.9">RESX</text>
<text x="156.4" y="45.3">ROMCSX</text>
<text x="43.4" y="51.7">A7</text>
<text x="43.4" y="49.1">A6</text>
<text x="73.9" y="51.7">A8</text>
<text x="73.9" y="49.1">A9</text>
<text x="125.9" y="50.4">OUT0</text>
<text x="125.9" y="52.9">KBDRST</text>
<text x="156.4" y="52.9">PWR</text>
<text x="156.4" y="50.4">ROMOEX</text>
<text x="43.4" y="77.1">D1</text>
<text x="43.4" y="74.5">D0</text>
<text x="75.1" y="77.1">AUX2</text>
<text x="75.1" y="74.5">AUX1</text>
<text x="125.9" y="75.8">CLK</text>
<text x="125.9" y="73.3">RSTB</text>
<text x="156.4" y="73.3">P0</text>
<text x="156.4" y="75.8">P1</text>
<text x="43.4" y="82.1">D3</text>
<text x="43.4" y="79.6">D2</text>
<text x="75.1" y="79.6">AUX3</text>
<text x="75.1" y="82.1">AUX4</text>
<text x="125.9" y="78.3">M1B</text>
<text x="125.9" y="80.9">MREQB</text>
<text x="125.9" y="83.4">IORQB</text>
<text x="156.4" y="78.3">P2</text>
<text x="156.4" y="80.9">P3</text>
<text x="156.4" y="83.4">R0</text>
<text x="43.4" y="84.7">D4</text>
<text x="43.4" y="87.2">D5</text>
<text x="43.4" y="89.8">D6</text>
<text x="75.1" y="87.2">AUX6</text>
<text x="75.1" y="89.8">AUX7</text>
<text x="75.1" y="84.7">AUX5</text>
<text x="125.9" y="88.5">WRB</text>
<text x="125.9" y="86">RDB</text>
<text x="156.4" y="88.5">R2</text>
<text x="156.4" y="86">R1</text>
<text x="43.4" y="92.3">D7</text>
<text x="75.1" y="92.3">AUX8</text>
<text x="125.9" y="91">INTB</text>
<text x="156.4" y="91">CPM</text>
</g>
<g font-size="1.8" fill="#0f0f0f">
<text x="53.2" y="153.3">D1</text>
<text x="53.2" y="150.8">D0</text>
<text x="53.2" y="155.9">D2</text>
<text x="53.2" y="158.4">D3</text>
<text x="53.2" y="171.1">D4</text>
<text x="53.2" y="173.6">D6</text>
<text x="53.2" y="168.6">D7</text>
<text x="53.2" y="176.2">D5</text>
</g>
</svg>
